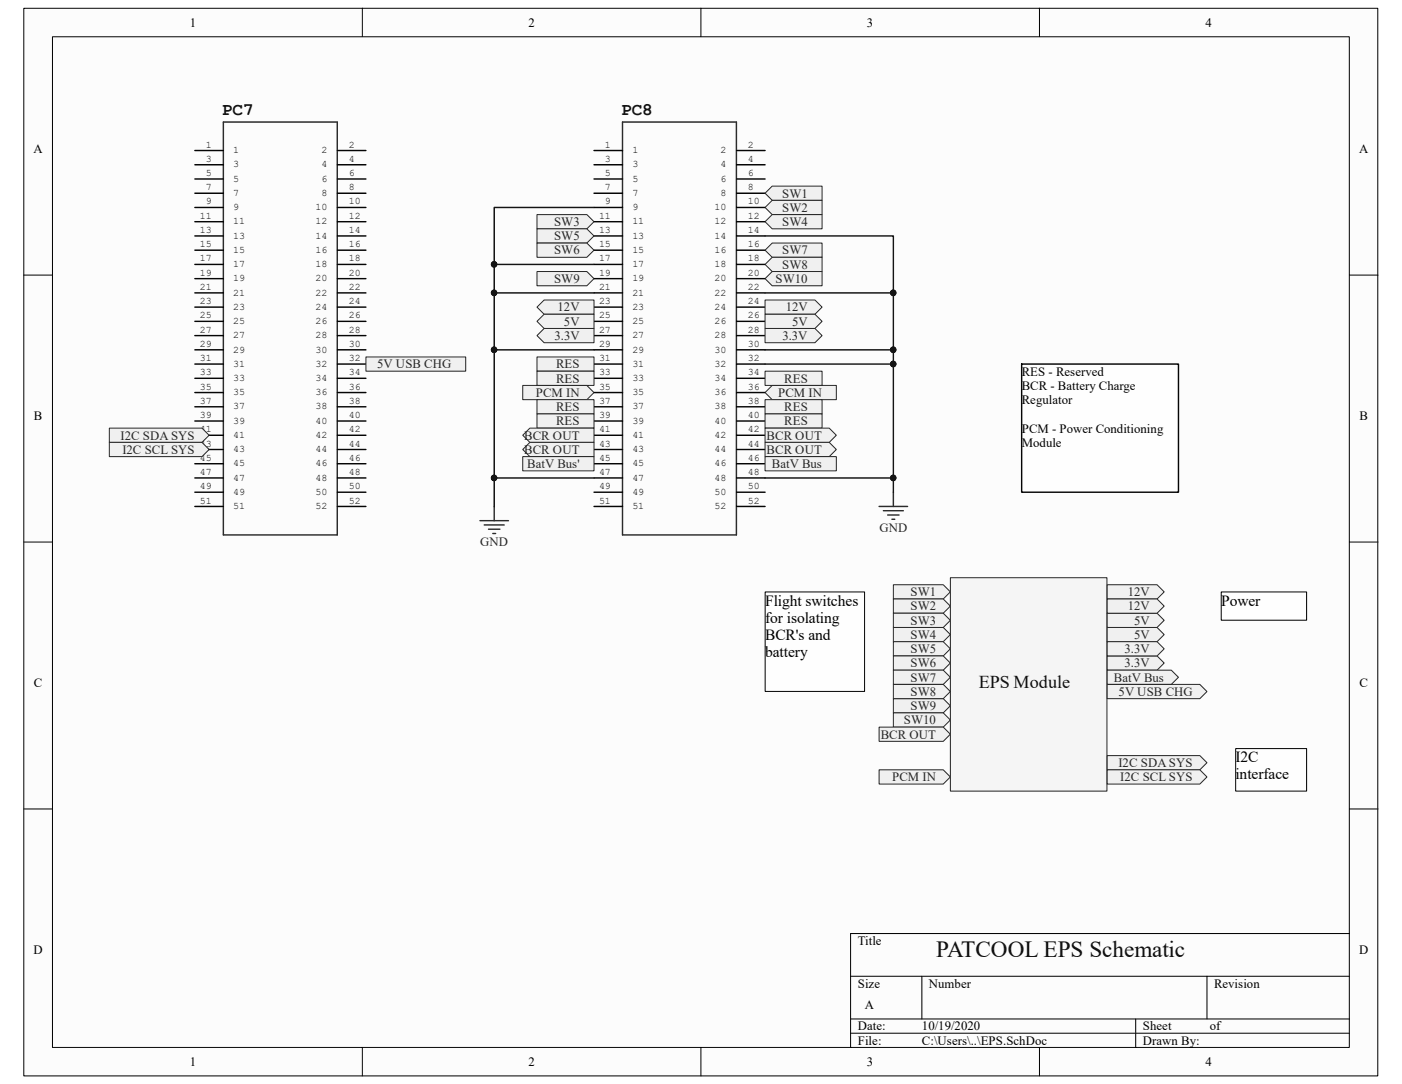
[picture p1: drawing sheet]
<svg xmlns="http://www.w3.org/2000/svg" width="279mm" height="216mm" viewBox="0 0 279 216" stroke-linecap="round" stroke-linejoin="round" font-family="sans-serif">
<path d="M4.8 1.7h269.8v212.6h-269.8z" fill="#fcfcfc"/>
<path d="M4.7 1.7h269.9v212.6h-269.9z" fill="none" stroke="#000" stroke-width=".2"/>
<path d="M10.5 7.4h258.4v201.2h-258.4z" fill="#fcfcfc"/>
<g fill="none" stroke="#000" stroke-width=".2">
<path d="M10.5 7.3h258.4v201.3h-258.4zM72.2 1.6v5.7M139.7 1.6v5.7M207.2 1.6v5.7M4.7 54.8h5.7M268.9 54.8h5.7M4.7 108h5.7M268.9 108h5.7M4.7 161.1h5.7M268.9 161.1h5.7M169.5 194.4h99.4M183.7 194.4v8.5"/>
<path d="M240.5 194.4v8.5M268.9 185.9h-99.4v22.7M72.2 208.6v5.7M139.7 208.6v5.7M169.5 202.9h99.4M169.5 205.8h99.4M207.2 208.6v5.7M226.3 202.9v5.7"/>
</g>
<path d="M44.5 24.3h22.7v82.2h-22.7zM124.1 24.3h22.7v82.2h-22.7z" fill="none" stroke="#262626" stroke-width=".28"/>
<g fill="none" stroke="#000" stroke-width=".28">
<path d="M38.8 30h5.7M38.8 32.8h5.7M38.8 35.6h5.7M38.8 38.5h5.7M67.2 30h5.7M67.2 32.8h5.7M67.2 35.6h5.7M67.2 38.5h5.7M118.4 30h5.7M118.4 32.8h5.7M118.4 35.6h5.7M118.4 38.5h5.7"/>
<path d="M146.8 30h5.7M146.8 32.8h5.7M146.8 35.6h5.7M146.8 38.5h5.7M38.8 41.3h5.7M38.8 44.2h5.7M38.8 47h5.7M38.8 49.8h5.7M38.8 52.7h5.7M38.8 55.5h5.7M38.8 58.3h5.7M67.2 41.3h5.7"/>
<path d="M67.2 44.2h5.7M67.2 47h5.7M67.2 49.8h5.7M67.2 52.7h5.7M67.2 55.5h5.7M67.2 58.3h5.7M118.4 41.3h5.7M118.4 44.2h5.7M118.4 47h5.7M118.4 49.8h5.7M118.4 52.7h5.7M118.4 55.5h5.7"/>
<path d="M118.4 58.3h5.7M146.8 41.3h5.7M146.8 44.2h5.7M146.8 47h5.7M146.8 49.8h5.7M146.8 52.7h5.7M146.8 55.5h5.7M146.8 58.3h5.7M38.8 61.2h5.7M38.8 64h5.7M38.8 66.8h5.7M38.8 69.7h5.7"/>
<path d="M38.8 72.5h5.7M38.8 75.3h5.7M38.8 78.2h5.7M67.2 61.2h5.7M67.2 64h5.7M67.2 66.8h5.7M67.2 69.7h5.7M67.2 72.5h5.7M67.2 75.3h5.7M67.2 78.2h5.7M118.4 61.2h5.7M118.4 64h5.7"/>
<path d="M118.4 66.8h5.7M118.4 69.7h5.7M118.4 72.5h5.7M118.4 75.3h5.7M118.4 78.2h5.7M146.8 61.2h5.7M146.8 64h5.7M146.8 66.8h5.7M146.8 69.7h5.7M146.8 72.5h5.7M146.8 75.3h5.7M146.8 78.2h5.7"/>
<path d="M38.8 81h5.7M38.8 83.9h5.7M38.8 86.7h5.7M38.8 89.5h5.7M38.8 92.4h5.7M38.8 95.2h5.7M38.8 98h5.7M67.2 81h5.7M67.2 83.9h5.7M67.2 86.7h5.7M67.2 89.5h5.7M67.2 92.4h5.7"/>
<path d="M67.2 95.2h5.7M67.2 98h5.7M118.4 81h5.7M118.4 83.9h5.7M118.4 86.7h5.7M118.4 89.5h5.7M118.4 92.4h5.7M118.4 95.2h5.7M118.4 98h5.7M146.8 81h5.7M146.8 83.9h5.7M146.8 86.7h5.7"/>
<path d="M146.8 89.5h5.7M146.8 92.4h5.7M146.8 95.2h5.7M146.8 98h5.7M38.8 100.9h5.7M67.2 100.9h5.7M118.4 100.9h5.7M146.8 100.9h5.7"/>
</g>
<g fill="#0e0e0e" stroke="#0e0e0e" stroke-width=".2">
<circle cx="38.8" cy="86.7" r=".55"/>
<circle cx="38.8" cy="89.5" r=".55"/>
</g>
<g fill="#f0f0f0" stroke="#262626" stroke-width=".2">
<path d="M152.5 38.5l1.4-1.4h9.9v2.8h-9.9z" fill-rule="evenodd"/>
<path d="M152.5 41.3l1.4-1.4h9.9v2.8h-9.9z" fill-rule="evenodd"/>
<path d="M152.5 44.2l1.4-1.5h9.9v2.9h-9.9z" fill-rule="evenodd"/>
<path d="M152.5 49.8l1.4-1.4h9.9v2.8h-9.9z" fill-rule="evenodd"/>
<path d="M152.5 52.7l1.4-1.5h9.9v2.9h-9.9z" fill-rule="evenodd"/>
<path d="M152.5 55.5l1.4-1.4h9.9v2.8h-9.9z" fill-rule="evenodd"/>
<path d="M152.5 59.8h9.9l1.4 1.4-1.4 1.4h-9.9z" fill-rule="evenodd"/>
<path d="M152.5 62.6h9.9l1.4 1.4-1.4 1.4h-9.9z" fill-rule="evenodd"/>
<path d="M152.5 65.4h9.9l1.4 1.4-1.4 1.5h-9.9z" fill-rule="evenodd"/>
<path d="M152.5 73.9h11.3v2.9h-11.3z" fill-rule="evenodd"/>
<path d="M152.5 78.2l1.4-1.4h12.8v2.8h-12.8z" fill-rule="evenodd"/>
<path d="M152.5 79.6h11.3v2.8h-11.3z" fill-rule="evenodd"/>
<path d="M152.5 82.4h11.3v2.9h-11.3z" fill-rule="evenodd"/>
<path d="M152.5 85.3h12.8l1.4 1.4-1.4 1.4h-12.8z" fill-rule="evenodd"/>
<path d="M152.5 88.1h12.8l1.4 1.4-1.4 1.4h-12.8z" fill-rule="evenodd"/>
<path d="M152.5 90.9h14.2v2.9h-14.2z" fill-rule="evenodd"/>
</g>
<path d="M178 98v2.9M175.2 100.9h5.7M176 101.7h4M176.9 102.6h2.3M177.7 103.4h.6" fill="none" stroke="#262626" stroke-width=".28"/>
<g fill="#f0f0f0" stroke="#262626" stroke-width=".2">
<path d="M107 42.7h10l1.4 1.5-1.4 1.4h-10z" fill-rule="evenodd"/>
<path d="M107 45.6h10l1.4 1.4-1.4 1.4h-10z" fill-rule="evenodd"/>
<path d="M107 48.4h10l1.4 1.4-1.4 1.4h-10z" fill-rule="evenodd"/>
<path d="M107 54.1h10l1.4 1.4-1.4 1.4h-10z" fill-rule="evenodd"/>
<path d="M107 61.2l1.4-1.4h10v2.8h-10z" fill-rule="evenodd"/>
<path d="M107 64l1.4-1.4h10v2.8h-10z" fill-rule="evenodd"/>
<path d="M107 66.8l1.4-1.4h10v2.9h-10z" fill-rule="evenodd"/>
<path d="M107 71.1h11.4v2.8h-11.4z" fill-rule="evenodd"/>
<path d="M107 73.9h11.4v2.9h-11.4z" fill-rule="evenodd"/>
<path d="M104.2 76.8h12.8l1.4 1.4-1.4 1.4h-12.8z" fill-rule="evenodd"/>
<path d="M107 79.6h11.4v2.8h-11.4z" fill-rule="evenodd"/>
<path d="M107 82.4h11.4v2.9h-11.4z" fill-rule="evenodd"/>
<path d="M104.2 86.7l1.4-1.4h12.8v2.8h-12.8z" fill-rule="evenodd"/>
<path d="M104.2 89.5l1.4-1.4h12.8v2.8h-12.8z" fill-rule="evenodd"/>
<path d="M104.2 90.9h14.2v2.9h-14.2z" fill-rule="evenodd"/>
</g>
<path d="M95.6 103.7h5.7M96.5 104.6h4M97.4 105.4h2.2M98.2 106.3h.6M98.5 100.9v2.8" fill="none" stroke="#262626" stroke-width=".28"/>
<path d="M72.9 71.1h19.9v2.8h-19.9z" fill-rule="evenodd" fill="#f0f0f0" stroke="#262626" stroke-width=".2"/>
<path d="M203.7 72.6h31.1v25.4h-31.1z" fill="#fefefe"/>
<path d="M203.6 72.5h31.2v25.5h-31.2z" fill="none" stroke="#fefefe" stroke-width=".2"/>
<path d="M203.6 72.5h31.3v25.5h-31.3z" fill="none" stroke="#000" stroke-width=".28"/>
<path d="M189.4 115.1h31.2v42.5h-31.2z" fill="#f5f5f5"/>
<path d="M189.4 115.1h31.2v42.5h-31.2z" fill="none" stroke="#262626" stroke-width=".2"/>
<g fill="#f0f0f0" stroke="#262626" stroke-width=".2">
<path d="M178 116.5h10l1.4 1.4-1.4 1.4h-10z" fill-rule="evenodd"/>
<path d="M178 119.3h10l1.4 1.4-1.4 1.4h-10z" fill-rule="evenodd"/>
<path d="M178 125h10l1.4 1.4-1.4 1.4h-10z" fill-rule="evenodd"/>
<path d="M178 122.1h10l1.4 1.5-1.4 1.4h-10z" fill-rule="evenodd"/>
<path d="M178 127.8h10l1.4 1.4-1.4 1.4h-10z" fill-rule="evenodd"/>
<path d="M178 130.6h10l1.4 1.5-1.4 1.4h-10z" fill-rule="evenodd"/>
<path d="M178 139.1h10l1.4 1.5-1.4 1.4h-10z" fill-rule="evenodd"/>
<path d="M178 133.5h10l1.4 1.4-1.4 1.4h-10z" fill-rule="evenodd"/>
<path d="M178 136.3h10l1.4 1.4-1.4 1.4h-10z" fill-rule="evenodd"/>
<path d="M178 142h10l1.4 1.4-1.4 1.4h-10z" fill-rule="evenodd"/>
<path d="M220.6 116.5h10l1.4 1.4-1.4 1.4h-10z" fill-rule="evenodd"/>
<path d="M220.6 125h10l1.4 1.4-1.4 1.4h-10z" fill-rule="evenodd"/>
<path d="M220.6 130.6h10l1.4 1.5-1.4 1.4h-10z" fill-rule="evenodd"/>
<path d="M175.2 153.3h12.8l1.4 1.4-1.4 1.5h-12.8z" fill-rule="evenodd"/>
<path d="M175.2 144.8h12.8l1.4 1.4-1.4 1.5h-12.8z" fill-rule="evenodd"/>
<path d="M220.6 133.5h12.8l1.5 1.4-1.5 1.4h-12.8z" fill-rule="evenodd"/>
<path d="M220.6 136.3h18.5l1.4 1.4-1.4 1.4h-18.5z" fill-rule="evenodd"/>
<path d="M21.8 85.3h18.5l1.4 1.4-1.4 1.4h-18.5z" fill-rule="evenodd"/>
<path d="M21.8 88.1h18.5l1.4 1.4-1.4 1.4h-18.5z" fill-rule="evenodd"/>
<path d="M220.6 150.5h18.5l1.4 1.4-1.4 1.4h-18.5z" fill-rule="evenodd"/>
<path d="M220.6 153.3h18.5l1.4 1.4-1.4 1.5h-18.5z" fill-rule="evenodd"/>
</g>
<path d="M152.5 117.9h19.8v19.8h-19.8z" fill="#fefefe"/>
<path d="M152.5 117.9h19.8v19.8h-19.8z" fill="none" stroke="#000" stroke-width=".2"/>
<path d="M246.3 149.1h14.1v8.5h-14.1z" fill="#fefefe"/>
<path d="M246.3 149.1h14.1v8.5h-14.1z" fill="none" stroke="#000" stroke-width=".2"/>
<path d="M243.4 117.9h17v5.6h-17z" fill="#fefefe"/>
<path d="M243.4 117.9h17v5.6h-17z" fill="none" stroke="#000" stroke-width=".2"/>
<path d="M220.6 127.8h10l1.4 1.4-1.4 1.4h-10z" fill-rule="evenodd" fill="#f0f0f0" stroke="#262626" stroke-width=".2"/>
<path d="M98.5 58.3h19.9M98.5 52.7h19.9M118.4 41.3h-19.9v59.6M152.5 47h25.5v51M152.5 58.3h25.5M98.5 69.7h19.9M152.5 69.7h25.5M152.5 72.5h25.5M98.5 95.2h19.9M152.5 95.2h25.5" fill="none" stroke="#0e0e0e" stroke-width=".28"/>
<g fill="#0e0e0e" stroke="#0e0e0e" stroke-width=".2">
<circle cx="178" cy="58.3" r=".55"/>
<circle cx="178" cy="69.7" r=".55"/>
<circle cx="178" cy="72.5" r=".55"/>
<circle cx="178" cy="95.2" r=".55"/>
<circle cx="98.5" cy="52.6" r=".55"/>
<circle cx="98.5" cy="58.3" r=".55"/>
<circle cx="98.5" cy="69.7" r=".55"/>
<circle cx="98.5" cy="95.2" r=".55"/>
</g>
<g fill="#f0f0f0" stroke="#262626" stroke-width=".2">
<path d="M220.6 122.1h10l1.4 1.5-1.4 1.4h-10z" fill-rule="evenodd"/>
<path d="M220.6 119.3h10l1.4 1.4-1.4 1.4h-10z" fill-rule="evenodd"/>
</g>
<text font-size="4.6" fill="#0e0e0e" x="186.6" y="190.6">PATCOOL EPS Schematic</text>
<text font-size="3.6" fill="#0e0e0e" x="195.1" y="136.9">EPS Module</text>
<g font-size="3.5" fill="#0e0e0e">
<text x="44.2" y="23">PC7</text>
<text x="123.8" y="23">PC8</text>
</g>
<g font-size="3.1">
<text x="152.5" y="120.6">Flight switches</text>
<text x="152.5" y="124">for isolating</text>
<text x="243.4" y="120.6">Power</text>
<text x="152.5" y="127.4">BCR's and</text>
<text x="152.5" y="130.8">battery</text>
<text x="246.2" y="151.8">I2C</text>
<text x="246.2" y="155.2">interface</text>
</g>
<g font-size="2.5">
<text x="37.8" y="5.3">1</text>
<text x="105.3" y="5.3">2</text>
<text x="172.8" y="5.3">3</text>
<text x="240.2" y="5.3">4</text>
<text x="6.6" y="30.5">A</text>
<text x="270.8" y="30.5">A</text>
<text x="203.6" y="74.8">RES - Reserved</text>
<text x="203.6" y="77.6">BCR - Battery Charge</text>
<text x="6.7" y="83.7">B</text>
<text x="203.6" y="80.5">Regulator</text>
<text x="270.9" y="83.7">B</text>
<text x="203.6" y="86.1">PCM - Power Conditioning</text>
<text x="203.6" y="89">Module</text>
<text x="6.7" y="136.8">C</text>
<text x="270.9" y="136.8">C</text>
<text x="6.6" y="190">D</text>
<text x="170.9" y="188.2">Title</text>
<text x="270.8" y="190">D</text>
<text x="170.9" y="196.7">Size</text>
<text x="185.1" y="196.7">Number</text>
<text x="241.9" y="196.7">Revision</text>
<text x="172.3" y="201">A</text>
<text x="170.9" y="205.2">Date:</text>
<text x="170.9" y="208.1">File:</text>
<text x="183.7" y="208.1">C:\Users\..\EPS.SchDoc</text>
<text x="183.7" y="205.2">10/19/2020</text>
<text x="227.8" y="208.1">Drawn By:</text>
<text x="227.8" y="205.2">Sheet</text>
<text x="241.1" y="205.2">of</text>
<text x="37.8" y="212.3">1</text>
<text x="105.3" y="212.3">2</text>
<text x="172.8" y="212.3">3</text>
<text x="240.2" y="212.3">4</text>
</g>
<g font-size="2.5" fill="#262626">
<text x="155.9" y="39.4">SW1</text>
<text x="110.4" y="45">SW3</text>
<text x="110.4" y="47.8">SW5</text>
<text x="155.9" y="42.2">SW2</text>
<text x="155.9" y="45">SW4</text>
<text x="110.4" y="50.7">SW6</text>
<text x="155.9" y="50.7">SW7</text>
<text x="155.9" y="53.5">SW8</text>
<text x="110.4" y="56.3">SW9</text>
<text x="154.6" y="56.3">SW10</text>
<text x="111.1" y="62">12V</text>
<text x="112.4" y="64.9">5V</text>
<text x="156.6" y="62">12V</text>
<text x="157.9" y="64.9">5V</text>
<text x="110.5" y="67.7">3.3V</text>
<text x="155.9" y="67.7">3.3V</text>
<text x="75.2" y="73.4">5V USB CHG</text>
<text x="110.8" y="73.4">RES</text>
<text x="110.8" y="76.2">RES</text>
<text x="156.3" y="76.2">RES</text>
<text x="106.8" y="79">PCM IN</text>
<text x="110.8" y="81.9">RES</text>
<text x="155.1" y="79">PCM IN</text>
<text x="156.3" y="81.9">RES</text>
<text x="24" y="87.5">I2C SDA SYS</text>
<text x="104.5" y="87.5">BCR OUT</text>
<text x="110.8" y="84.7">RES</text>
<text x="152.8" y="87.5">BCR OUT</text>
<text x="156.3" y="84.7">RES</text>
<text x="24.4" y="90.4">I2C SCL SYS</text>
<text x="104.5" y="90.4">BCR OUT</text>
<text x="105.1" y="93.2">BatV Bus'</text>
<text x="152.8" y="90.4">BCR OUT</text>
<text x="153.8" y="93.2">BatV Bus</text>
<text x="175.3" y="106">GND</text>
<text x="95.7" y="108.8">GND</text>
<text x="181.4" y="118.7">SW1</text>
<text x="224.7" y="118.7">12V</text>
<text x="181.4" y="121.6">SW2</text>
<text x="181.4" y="124.4">SW3</text>
<text x="224.7" y="121.6">12V</text>
<text x="226" y="124.4">5V</text>
<text x="181.4" y="127.3">SW4</text>
<text x="181.4" y="130.1">SW5</text>
<text x="224.1" y="130.1">3.3V</text>
<text x="226" y="127.3">5V</text>
<text x="181.4" y="132.9">SW6</text>
<text x="181.4" y="135.8">SW7</text>
<text x="222" y="135.8">BatV Bus</text>
<text x="224.1" y="132.9">3.3V</text>
<text x="181.4" y="141.4">SW9</text>
<text x="181.4" y="138.6">SW8</text>
<text x="222.9" y="138.6">5V USB CHG</text>
<text x="175.5" y="147.1">BCR OUT</text>
<text x="180.1" y="144.3">SW10</text>
<text x="177.8" y="155.6">PCM IN</text>
<text x="222.9" y="152.8">I2C SDA SYS</text>
<text x="223.3" y="155.6">I2C SCL SYS</text>
</g>
<g font-size="2">
<text x="41" y="29.4">1</text>
<text x="69.5" y="29.4">2</text>
<text x="120.6" y="29.4">1</text>
<text x="149.1" y="29.4">2</text>
<text x="41" y="32.2">3</text>
<text x="41" y="35.1">5</text>
<text x="46.5" y="30.5">1</text>
<text x="46.5" y="33.4">3</text>
<text x="64.1" y="30.5">2</text>
<text x="64.1" y="33.4">4</text>
<text x="69.5" y="32.2">4</text>
<text x="69.5" y="35.1">6</text>
<text x="120.6" y="32.2">3</text>
<text x="120.6" y="35.1">5</text>
<text x="126" y="30.5">1</text>
<text x="126" y="33.4">3</text>
<text x="143.6" y="30.5">2</text>
<text x="143.6" y="33.4">4</text>
<text x="149.1" y="32.2">4</text>
<text x="149.1" y="35.1">6</text>
<text x="41" y="37.9">7</text>
<text x="41" y="40.7">9</text>
<text x="46.5" y="36.2">5</text>
<text x="46.5" y="39">7</text>
<text x="46.5" y="41.9">9</text>
<text x="62.9" y="41.9">10</text>
<text x="64.1" y="36.2">6</text>
<text x="64.1" y="39">8</text>
<text x="69.5" y="37.9">8</text>
<text x="69.5" y="40.7">10</text>
<text x="120.6" y="37.9">7</text>
<text x="120.6" y="40.7">9</text>
<text x="126" y="36.2">5</text>
<text x="126" y="39">7</text>
<text x="126" y="41.9">9</text>
<text x="142.4" y="41.9">10</text>
<text x="143.6" y="36.2">6</text>
<text x="143.6" y="39">8</text>
<text x="149.1" y="37.9">8</text>
<text x="149.1" y="40.7">10</text>
<text x="39.8" y="43.6">11</text>
<text x="39.8" y="46.4">13</text>
<text x="46.5" y="44.7">11</text>
<text x="46.5" y="47.5">13</text>
<text x="62.9" y="44.7">12</text>
<text x="62.9" y="47.5">14</text>
<text x="69.5" y="43.6">12</text>
<text x="69.5" y="46.4">14</text>
<text x="119.4" y="43.6">11</text>
<text x="119.4" y="46.4">13</text>
<text x="126" y="44.7">11</text>
<text x="126" y="47.5">13</text>
<text x="142.4" y="44.7">12</text>
<text x="142.4" y="47.5">14</text>
<text x="149.1" y="43.6">12</text>
<text x="149.1" y="46.4">14</text>
<text x="39.8" y="49.2">15</text>
<text x="39.8" y="52.1">17</text>
<text x="46.5" y="50.4">15</text>
<text x="46.5" y="53.2">17</text>
<text x="62.9" y="50.4">16</text>
<text x="62.9" y="53.2">18</text>
<text x="69.5" y="49.2">16</text>
<text x="69.5" y="52.1">18</text>
<text x="119.4" y="49.2">15</text>
<text x="119.4" y="52.1">17</text>
<text x="126" y="50.4">15</text>
<text x="126" y="53.2">17</text>
<text x="142.4" y="50.4">16</text>
<text x="142.4" y="53.2">18</text>
<text x="149.1" y="49.2">16</text>
<text x="149.1" y="52.1">18</text>
<text x="39.8" y="54.9">19</text>
<text x="39.8" y="57.7">21</text>
<text x="46.5" y="56">19</text>
<text x="46.5" y="58.9">21</text>
<text x="62.9" y="56">20</text>
<text x="62.9" y="58.9">22</text>
<text x="69.5" y="54.9">20</text>
<text x="69.5" y="57.7">22</text>
<text x="119.4" y="54.9">19</text>
<text x="119.4" y="57.7">21</text>
<text x="126" y="56">19</text>
<text x="126" y="58.9">21</text>
<text x="142.4" y="56">20</text>
<text x="142.4" y="58.9">22</text>
<text x="149.1" y="54.9">20</text>
<text x="149.1" y="57.7">22</text>
<text x="39.8" y="60.6">23</text>
<text x="39.8" y="63.4">25</text>
<text x="46.5" y="61.7">23</text>
<text x="46.5" y="64.6">25</text>
<text x="62.9" y="61.7">24</text>
<text x="62.9" y="64.6">26</text>
<text x="69.5" y="60.6">24</text>
<text x="69.5" y="63.4">26</text>
<text x="119.4" y="60.6">23</text>
<text x="119.4" y="63.4">25</text>
<text x="126" y="61.7">23</text>
<text x="126" y="64.6">25</text>
<text x="142.4" y="61.7">24</text>
<text x="142.4" y="64.6">26</text>
<text x="149.1" y="60.6">24</text>
<text x="149.1" y="63.4">26</text>
<text x="39.8" y="66.3">27</text>
<text x="39.8" y="69.1">29</text>
<text x="39.8" y="71.9">31</text>
<text x="46.5" y="67.4">27</text>
<text x="46.5" y="70.2">29</text>
<text x="62.9" y="67.4">28</text>
<text x="62.9" y="70.2">30</text>
<text x="69.5" y="66.3">28</text>
<text x="69.5" y="69.1">30</text>
<text x="69.5" y="71.9">32</text>
<text x="119.4" y="66.3">27</text>
<text x="119.4" y="69.1">29</text>
<text x="119.4" y="71.9">31</text>
<text x="126" y="67.4">27</text>
<text x="126" y="70.2">29</text>
<text x="142.4" y="67.4">28</text>
<text x="142.4" y="70.2">30</text>
<text x="149.1" y="66.3">28</text>
<text x="149.1" y="69.1">30</text>
<text x="149.1" y="71.9">32</text>
<text x="39.8" y="74.8">33</text>
<text x="39.8" y="77.6">35</text>
<text x="46.5" y="73">31</text>
<text x="46.5" y="75.9">33</text>
<text x="62.9" y="73">32</text>
<text x="62.9" y="75.9">34</text>
<text x="69.5" y="74.8">34</text>
<text x="69.5" y="77.6">36</text>
<text x="119.4" y="74.8">33</text>
<text x="119.4" y="77.6">35</text>
<text x="126" y="73">31</text>
<text x="126" y="75.9">33</text>
<text x="142.4" y="73">32</text>
<text x="142.4" y="75.9">34</text>
<text x="149.1" y="74.8">34</text>
<text x="149.1" y="77.6">36</text>
<text x="39.8" y="80.4">37</text>
<text x="39.8" y="83.3">39</text>
<text x="46.5" y="78.7">35</text>
<text x="46.5" y="81.5">37</text>
<text x="62.9" y="78.7">36</text>
<text x="62.9" y="81.5">38</text>
<text x="69.5" y="80.4">38</text>
<text x="69.5" y="83.3">40</text>
<text x="119.4" y="80.4">37</text>
<text x="119.4" y="83.3">39</text>
<text x="126" y="78.7">35</text>
<text x="126" y="81.5">37</text>
<text x="142.4" y="78.7">36</text>
<text x="142.4" y="81.5">38</text>
<text x="149.1" y="80.4">38</text>
<text x="149.1" y="83.3">40</text>
<text x="39.8" y="86.1">41</text>
<text x="39.8" y="88.9">43</text>
<text x="46.5" y="84.4">39</text>
<text x="46.5" y="87.2">41</text>
<text x="62.9" y="84.4">40</text>
<text x="62.9" y="87.2">42</text>
<text x="69.5" y="86.1">42</text>
<text x="69.5" y="88.9">44</text>
<text x="119.4" y="86.1">41</text>
<text x="119.4" y="88.9">43</text>
<text x="126" y="84.4">39</text>
<text x="126" y="87.2">41</text>
<text x="142.4" y="84.4">40</text>
<text x="142.4" y="87.2">42</text>
<text x="149.1" y="86.1">42</text>
<text x="149.1" y="88.9">44</text>
<text x="39.8" y="91.8">45</text>
<text x="39.8" y="94.6">47</text>
<text x="46.5" y="90">43</text>
<text x="46.5" y="92.9">45</text>
<text x="46.5" y="95.7">47</text>
<text x="62.9" y="90">44</text>
<text x="62.9" y="92.9">46</text>
<text x="62.9" y="95.7">48</text>
<text x="69.5" y="91.8">46</text>
<text x="69.5" y="94.6">48</text>
<text x="119.4" y="91.8">45</text>
<text x="119.4" y="94.6">47</text>
<text x="126" y="90">43</text>
<text x="126" y="92.9">45</text>
<text x="126" y="95.7">47</text>
<text x="142.4" y="90">44</text>
<text x="142.4" y="92.9">46</text>
<text x="142.4" y="95.7">48</text>
<text x="149.1" y="91.8">46</text>
<text x="149.1" y="94.6">48</text>
<text x="39.8" y="97.5">49</text>
<text x="39.8" y="100.3">51</text>
<text x="46.5" y="98.6">49</text>
<text x="46.5" y="101.4">51</text>
<text x="62.9" y="98.6">50</text>
<text x="62.9" y="101.4">52</text>
<text x="69.5" y="97.5">50</text>
<text x="69.5" y="100.3">52</text>
<text x="119.4" y="97.5">49</text>
<text x="119.4" y="100.3">51</text>
<text x="126" y="98.6">49</text>
<text x="126" y="101.4">51</text>
<text x="142.4" y="98.6">50</text>
<text x="142.4" y="101.4">52</text>
<text x="149.1" y="97.5">50</text>
<text x="149.1" y="100.3">52</text>
</g>
</svg>
